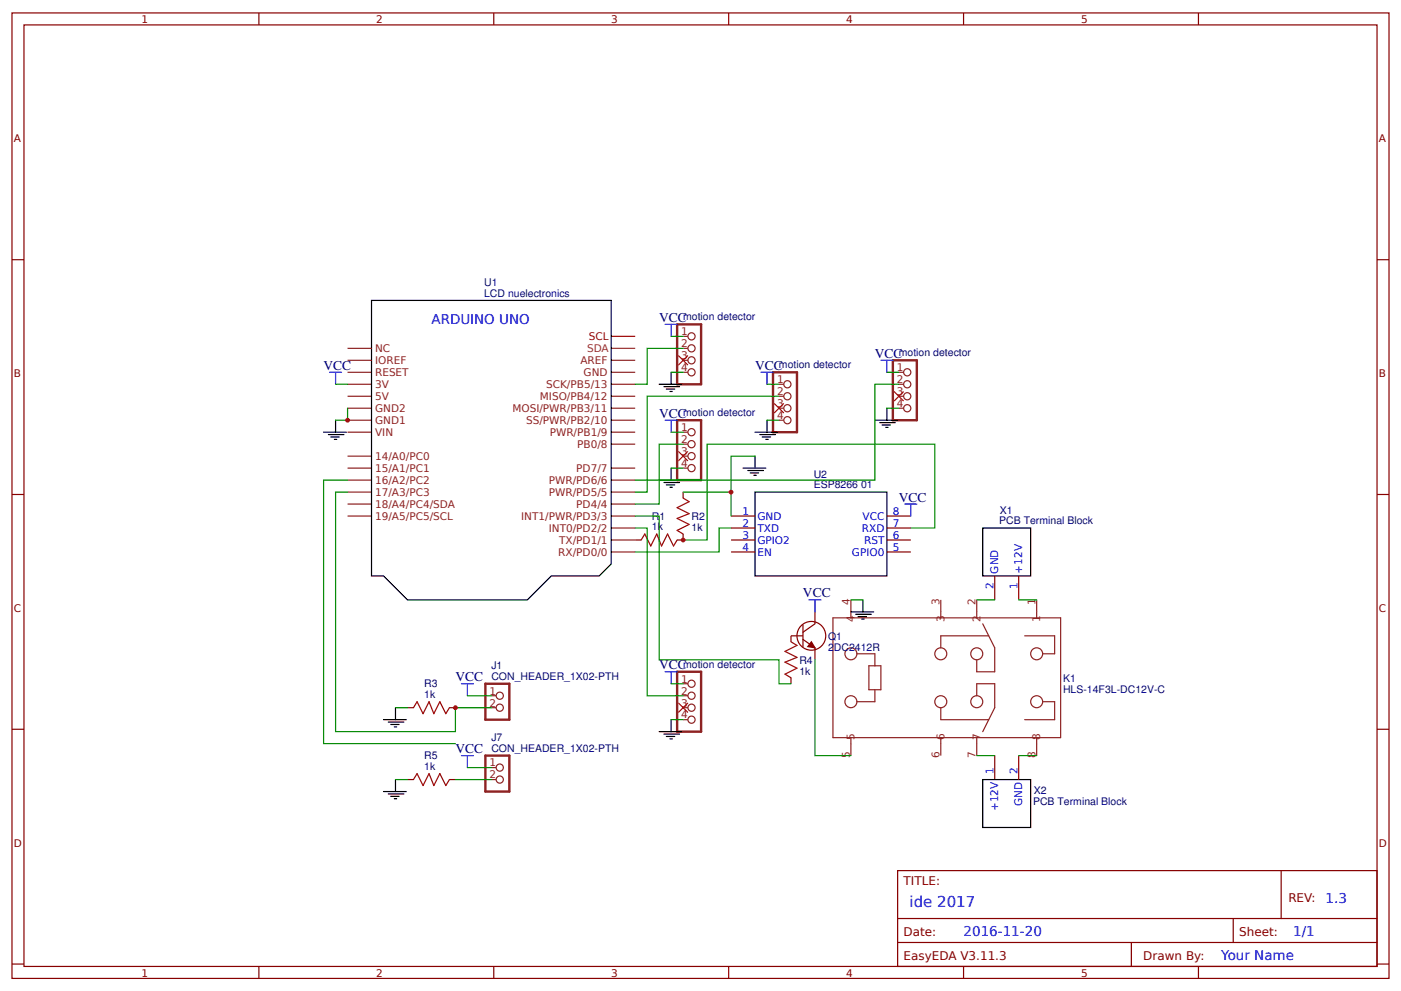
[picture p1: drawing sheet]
<svg xmlns="http://www.w3.org/2000/svg" width="312mm" height="221mm" viewBox="0 0 312 221" stroke-linecap="round" stroke-linejoin="round" font-family="sans-serif">
<g fill="none" stroke="#800" stroke-width=".27">
<path d="M2.7 2.9h306.4v214.9h-306.4zM5.3 5.5h301.1v209.7h-301.1zM57.6 2.9v2.6M109.9 2.9v2.6M162.2 2.9v2.6M214.4 2.9v2.6M266.7 2.9v2.6M2.7 57.8h2.6M306.4 57.8h2.7M2.7 110.1h2.6M152 118.9v1.3h-1.3M152 109.6v1.3"/>
<path d="M162.7 114.9h5.3M162.7 117.6h5.3M197.4 114.9h5.3M197.4 117.6h5.3M306.4 110.1h2.7M141.4 120.2h1.3M162.7 120.2h5.3M162.7 122.9h5.3M197.4 120.2h5.3M197.4 122.9h5.3M2.7 162.4h2.6M306.4 162.4h2.7"/>
<path d="M199.8 193.8h106.6v21.4h-106.6zM285.1 193.8v10.7M2.7 214.6h2.6M57.6 215.2v2.6M109.9 215.2v2.6M162.2 215.2v2.6M199.8 204.5h106.6M199.8 209.8h106.6M214.4 215.2v2.6M251.8 209.8v5.4M266.7 215.2v2.6M274.4 204.5v5.3"/>
<path d="M306.4 214.6h2.7"/>
</g>
<g fill="none" stroke="#8d2323" stroke-width=".27">
<path d="M77.3 77.6h5.4M77.3 96.2h5.4M77.3 93.6h5.4M77.3 90.9h5.4M77.3 88.2h5.4M77.3 85.6h5.4M77.3 82.9h5.4M77.3 80.2h5.4M136 98.9h5.4M136 96.2h5.4M136 93.6h5.4M136 90.9h5.4"/>
<path d="M136 88.2h5.4M136 85.6h5.4M136 82.9h5.4M136 80.2h5.4M77.3 114.9h5.4M77.3 112.2h5.4M77.3 109.6h5.4M77.3 106.9h5.4M77.3 104.2h5.4M77.3 101.6h5.4M136 117.6h5.4M136 114.9h5.4"/>
<path d="M136 112.2h5.4M136 109.6h5.4M136 106.9h5.4M136 104.2h5.4M136 122.9h5.4M136 120.2h5.4"/>
</g>
<path d="M136 77.6h5.4" fill="none" stroke="#933" stroke-width=".27"/>
<path d="M136 74.9h5.4" fill="none" stroke="#900" stroke-width=".27"/>
<path d="M82.7 66.9h53.3v58.7l-2.7 2.6h-10.6l-5.4 5.4h-26.6l-5.4-5.4h-2.6zM72 96.2h5.1M73.1 96.8h3.4M73.6 97.3h1.9M74.4 97.8h.5M74.7 93.6v2.6M165.4 104.2h5M166.4 104.8h3.5M167 105.3h1.8M167.8 105.8h.5M168 109.6h29.4v18.6h-29.4zM168 101.6v2.6" fill="none" stroke="#000" stroke-width=".27"/>
<path d="M152 110.9l1.4 .8-2.7 1.3 2.7 1.4-2.7 1 2.7 1.4-2.7 1.3 1.3 .8M142.7 120.2l.8-1.3 1.3 2.7 1.4-2.7 1 2.7 1.4-2.7 1.3 2.7 .8-1.4" fill="none" stroke="#a00000" stroke-width=".27"/>
<path d="M73.3 82.9h2.7M74.7 82.9v2.7M201.4 112.2h2.6M202.7 112.2v2.7" fill="none" stroke="#00f" stroke-width=".27"/>
<path d="M74.7 85.6h2.6M77.3 90.9v2.7h-2.6M152 109.6h10.7M168 101.6h-5.3v13.3" fill="none" stroke="#080" stroke-width=".27"/>
<circle cx="162.7" cy="109.6" r=".53" fill="#c00"/>
<path d="M202.7 117.6h5.3v-18.7h-50.6v21.3h-5.4" fill="none" stroke="#080" stroke-width=".27"/>
<circle cx="152" cy="120.2" r=".53" fill="#c00"/>
<path d="M77.3 109.6h-2.6v53.3h26.6v-5.3h8M162.7 117.6h-2.7v5.3h-18.6M104 154.9h5.3" fill="none" stroke="#080" stroke-width=".27"/>
<path d="M92 157.6l.8-1.4 1.3 2.7 1.4-2.7 1 2.7 1.4-2.7 1.3 2.7 .8-1.3" fill="none" stroke="#a00000" stroke-width=".27"/>
<path d="M90.7 157.6h1.3M100 157.6h1.3" fill="none" stroke="#800" stroke-width=".27"/>
<path d="M108 152.2h5.3v8h-5.3z" fill="none" stroke="#8d2323" stroke-width=".53"/>
<g fill="none" stroke="#8d2323" stroke-width=".27">
<path d="M109.3 154.9h1.1M109.3 157.6h1.1"/>
<circle cx="111.2" cy="157.6" r=".8"/>
<circle cx="111.2" cy="154.9" r=".8"/>
</g>
<path d="M102.7 152.2h2.6M104 152.2v2.7" fill="none" stroke="#00f" stroke-width=".27"/>
<path d="M88 157.6v2.6M85.3 160.2h5.1M86.4 160.8h3.5M86.9 161.3h1.9M87.7 161.8h.6" fill="none" stroke="#000" stroke-width=".27"/>
<circle cx="101.3" cy="157.6" r=".53" fill="#c00"/>
<path d="M150.7 149.6h5.3v13.3h-5.3z" fill="none" stroke="#8d2323" stroke-width=".53"/>
<g fill="none" stroke="#8d2323" stroke-width=".27">
<path d="M185.4 137.6h50.6v26.6h-50.6zM189.4 133.6v4M209.4 133.6v4M217.4 133.6v4M218.7 138.9l2.7 5.3v5.4h-4v-2.7M230.7 133.6v4M152 152.2h1.1M152 154.9h1.1M152 157.6h1.1M190.7 145.6h4v2.6M193.4 148.2h2.6v5.4h-2.6zM194.7 153.6v2.6h-4"/>
<path d="M209.4 157.6v2.6h10.6M217.4 154.9v-2.7h4v5.4l-2.7 5.3M220 141.6h-10.6v2.6M228 141.6h6.7v4h-2.7M232 156.2h2.7v4h-6.7M152 160.2h1.1M189.4 164.2v4M209.4 164.2v4M217.4 164.2v4M230.7 164.2v4"/>
<circle cx="153.9" cy="157.6" r=".8"/>
<circle cx="153.9" cy="154.9" r=".8"/>
<circle cx="153.9" cy="152.2" r=".8"/>
<circle cx="189.4" cy="145.6" r="1.33"/>
<circle cx="189.4" cy="156.2" r="1.33"/>
<circle cx="209.4" cy="145.6" r="1.33"/>
<circle cx="209.4" cy="156.2" r="1.33"/>
<circle cx="217.4" cy="145.6" r="1.33"/>
<circle cx="217.4" cy="156.2" r="1.33"/>
<circle cx="230.7" cy="145.6" r="1.33"/>
<circle cx="230.7" cy="156.2" r="1.33"/>
<circle cx="153.9" cy="160.2" r=".8"/>
</g>
<path d="M151 156.5l2.1 2.1zM151 158.6l2.1-2.1z" fill="#000" stroke="#f00" stroke-width=".27"/>
<path d="M218.7 117.6h10.7v10.6h-10.7zM189.4 136.2h5M190.4 136.8h3.5M191 137.3h1.8M191.8 137.8h.5M192 133.6v2.6M146.7 162.9h5.1M147.8 163.4h3.4M148.3 164h1.9M149.1 164.5h.5M149.4 160.2v2.7M218.7 173.6h10.7v10.6h-10.7z" fill="none" stroke="#000" stroke-width=".27"/>
<path d="M180 133.6h2.7M181.4 133.6v2.6M148 149.6h2.7M149.4 149.6v2.6" fill="none" stroke="#00f" stroke-width=".27"/>
<path d="M141.4 117.6h2.6v37.3h8M141.4 114.9h5.3v32h26.7v5.3h2.6M189.4 133.6h2.6M217.4 133.6h4M226.7 133.6h4M88 157.6h2.7M181.4 146.9v21.3h8M217.4 168.2h4M226.7 168.2h4" fill="none" stroke="#080" stroke-width=".27"/>
<g fill="none" stroke="#800" stroke-width=".27">
<path d="M178.7 139.2v4.8M181.4 136.2v2.7l-2.7 1.9M221.4 128.2v5.4M226.7 128.2v5.4M176 150.9v1.3M178.7 142.4l2.7 1.8v2.7M178.7 141.6h-2.7v1.3M221.4 168.2v5.4M226.7 168.2v5.4"/>
<circle cx="180.6" cy="141.6" r="3.2"/>
</g>
<path d="M180.6 142.9l.8 1.3-1.6-.2z" fill="#800" stroke="#800" stroke-width=".27"/>
<path d="M176 142.9l1.4 .8-2.7 1.3 2.7 1.4-2.7 1 2.7 1.4-2.7 1.3 1.3 .8" fill="none" stroke="#a00000" stroke-width=".27"/>
<circle cx="77.3" cy="93.6" r=".53" fill="#c00"/>
<g fill="none" stroke="#080" stroke-width=".27">
<path d="M149.4 74.9h2.6M152 77.6h-8v8h-2.6M149.4 96.2h2.6M149.4 82.9h2.6M152 98.9h-5.3v13.3h-5.3M170.7 85.6h2.7M170.7 93.6h2.7M173.4 88.2h-29.4v21.4h-2.6M197.4 82.9h2.6M197.4 90.9h2.6M200 85.6h-5.3v21.3h-53.3M77.3 106.9h-5.3v58.7h29.3"/>
<path d="M149.4 104.2h2.6M149.4 152.2h2.6M88 173.6h2.7M101.3 173.6h8M104 170.9h5.3M149.4 160.2h2.6"/>
</g>
<path d="M150.7 72.2h5.3v13.4h-5.3zM150.7 93.6h5.3v13.3h-5.3zM172 82.9h5.4v13.3h-5.4zM198.7 80.2h5.3v13.4h-5.3zM108 168.2h5.3v8h-5.3z" fill="none" stroke="#8d2323" stroke-width=".53"/>
<g fill="none" stroke="#8d2323" stroke-width=".27">
<path d="M152 74.9h1.1M152 77.6h1.1M152 96.2h1.1M152 98.9h1.1M152 80.2h1.1M152 82.9h1.1M173.4 85.6h1M173.4 88.2h1M173.4 90.9h1M173.4 93.6h1M200 85.6h1.1M200 88.2h1.1"/>
<path d="M200 90.9h1.1M200 82.9h1.1M152 101.6h1.1M152 104.2h1.1M109.3 170.9h1.1M109.3 173.6h1.1"/>
<circle cx="153.9" cy="74.9" r=".8"/>
<circle cx="153.9" cy="77.6" r=".8"/>
<circle cx="153.9" cy="82.9" r=".8"/>
<circle cx="153.9" cy="98.9" r=".8"/>
<circle cx="153.9" cy="80.2" r=".8"/>
<circle cx="153.9" cy="96.2" r=".8"/>
<circle cx="175.2" cy="90.9" r=".8"/>
<circle cx="175.2" cy="88.2" r=".8"/>
<circle cx="175.2" cy="85.6" r=".8"/>
<circle cx="175.2" cy="93.6" r=".8"/>
<circle cx="201.9" cy="82.9" r=".8"/>
<circle cx="201.9" cy="90.9" r=".8"/>
<circle cx="201.9" cy="88.2" r=".8"/>
<circle cx="201.9" cy="85.6" r=".8"/>
<circle cx="153.9" cy="104.2" r=".8"/>
<circle cx="153.9" cy="101.6" r=".8"/>
<circle cx="111.2" cy="170.9" r=".8"/>
<circle cx="111.2" cy="173.6" r=".8"/>
</g>
<g fill="#000" stroke="#f00" stroke-width=".27">
<path d="M151 79.2l2.1 2.1zM153.1 79.2l-2.1 2.1z"/>
<path d="M172.3 89.8l2.1 2.2zM172.3 92l2.1-2.2z"/>
<path d="M199 87.2l2.1 2.1zM201.1 87.2l-2.1 2.1z"/>
<path d="M151 100.5l2.1 2.1zM153.1 100.5l-2.1 2.1z"/>
</g>
<g fill="none" stroke="#000" stroke-width=".27">
<path d="M146.7 85.6h5.1M147.8 86.1h3.4M148.3 86.6h1.9M149.1 87.2h.5M149.4 82.9v2.7M168 96.2h5.1M169.1 96.8h3.5M169.6 97.3h1.9M170.4 97.8h.6M170.7 93.6v2.6M194.7 93.6h5.1M195.8 94.1h3.4"/>
<path d="M196.3 94.6h1.9M197.1 95.2h.5M197.4 90.9v2.7M146.7 106.9h5.1M147.8 107.4h3.4M148.3 108h1.9M149.1 108.5h.5M149.4 104.2v2.7M85.3 176.2h5.1M86.4 176.8h3.5M86.9 177.3h1.9M87.7 177.8h.6"/>
<path d="M88 173.6v2.6"/>
</g>
<path d="M148 72.2h2.7M149.4 72.2v2.7M148 93.6h2.7M149.4 93.6v2.6M169.4 82.9h2.6M170.7 82.9v2.7M196 80.2h2.7M197.4 80.2v2.7M102.7 168.2h2.6M104 168.2v2.7" fill="none" stroke="#00f" stroke-width=".27"/>
<path d="M92 173.6l.8-1.4 1.3 2.7 1.4-2.7 1 2.7 1.4-2.7 1.3 2.7 .8-1.3" fill="none" stroke="#a00000" stroke-width=".27"/>
<path d="M90.7 173.6h1.3M100 173.6h1.3" fill="none" stroke="#800" stroke-width=".27"/>
<text font-size="3.3" fill="#00f" x="202.4" y="201.8">ide 2017</text>
<g font-size="3" fill="#000080">
<text x="146.7" y="71.7">VCC</text>
<text x="72" y="82.4">VCC</text>
<text x="168" y="82.4">VCC</text>
<text x="194.7" y="79.7">VCC</text>
<text x="146.7" y="93">VCC</text>
<text x="200" y="111.7">VCC</text>
<text x="178.7" y="133">VCC</text>
<text x="146.7" y="149">VCC</text>
<text x="101.3" y="151.7">VCC</text>
<text x="101.3" y="167.7">VCC</text>
</g>
<g font-size="3" fill="#00f">
<text x="96" y="72.2">ARDUINO UNO</text>
<text x="295" y="201">1.3</text>
<text x="214.4" y="208.5">2016-11-20</text>
<text x="287.8" y="208.5">1/1</text>
<text x="271.8" y="213.8">Your Name</text>
</g>
<g font-size="2.7" fill="#800">
<text x="201.1" y="197">TITLE:</text>
<text x="286.7" y="200.8">REV:</text>
<text x="201.1" y="208.5">Date:</text>
<text x="275.8" y="208.5">Sheet:</text>
<text x="201.1" y="213.8">EasyEDA V3.11.3</text>
<text x="254.4" y="213.8">Drawn By:</text>
</g>
<g font-size="2.3" fill="#800">
<text x="31.5" y="5.1">1</text>
<text x="83.7" y="5.1">2</text>
<text x="136" y="5.1">3</text>
<text x="188.3" y="5.1">4</text>
<text x="240.6" y="5.1">5</text>
<text x="3.1" y="31.7">A</text>
<text x="306.8" y="31.7">A</text>
<text x="3.1" y="84">B</text>
<text x="306.8" y="84">B</text>
<text x="3.1" y="136.2">C</text>
<text x="306.8" y="136.2">C</text>
<text x="3.1" y="188.5">D</text>
<text x="306.8" y="188.5">D</text>
<text x="31.5" y="217.4">1</text>
<text x="83.7" y="217.4">2</text>
<text x="136" y="217.4">3</text>
<text x="188.3" y="217.4">4</text>
<text x="240.6" y="217.4">5</text>
</g>
<g font-size="2.3" fill="#000080">
<text x="107.7" y="63.7">U1</text>
<text x="107.7" y="66.1">LCD nuelectronics</text>
<text x="152" y="71.3">motion detector</text>
<text x="173.4" y="82">motion detector</text>
<text x="200" y="79.3">motion detector</text>
<text x="152" y="92.7">motion detector</text>
<text x="181.1" y="106.4">U2</text>
<text x="181.1" y="108.8">ESP8266 01</text>
<text x="145.1" y="118.1">1k</text>
<text x="145.1" y="115.7">R1</text>
<text x="153.9" y="118.2">1k</text>
<text x="153.9" y="115.8">R2</text>
<text x="222.4" y="116.8">PCB Terminal Block</text>
<text x="222.5" y="114.4">X1</text>
<text x="184.3" y="142.5">Q1</text>
<text x="109.3" y="148.9">J1</text>
<text x="152" y="148.7">motion detector</text>
<text x="177.9" y="147.8">R4</text>
<text x="184.3" y="144.9">2DC2412R</text>
<text x="94.4" y="155.4">1k</text>
<text x="94.4" y="153">R3</text>
<text x="109.3" y="151.3">CON_HEADER_1X02-PTH</text>
<text x="177.9" y="150.2">1k</text>
<text x="236.6" y="154.2">HLS-14F3L-DC12V-C</text>
<text x="236.6" y="151.8">K1</text>
<text x="109.3" y="167.3">CON_HEADER_1X02-PTH</text>
<text x="109.3" y="164.9">J7</text>
<text x="94.4" y="171.4">1k</text>
<text x="94.4" y="169">R5</text>
<text x="229.9" y="179.3">PCB Terminal Block</text>
<text x="230.1" y="176.9">X2</text>
</g>
<text font-size="2.3" fill="#900" x="131.1" y="75.7">SCL</text>
<g font-size="2.3" fill="#8d2323">
<text x="151.6" y="74.6">1</text>
<text x="151.6" y="77.3">2</text>
<text x="83.5" y="83.7">RESET</text>
<text x="83.5" y="81">IOREF</text>
<text x="83.5" y="78.4">NC</text>
<text x="129.2" y="81">AREF</text>
<text x="129.9" y="83.7">GND</text>
<text x="151.6" y="80">3</text>
<text x="151.6" y="82.6">4</text>
<text x="199.6" y="82.6">1</text>
<text x="83.5" y="89">5V</text>
<text x="83.5" y="86.4">3V</text>
<text x="120.2" y="89">MISO/PB4/12</text>
<text x="121.5" y="86.4">SCK/PB5/13</text>
<text x="172.9" y="85.3">1</text>
<text x="172.9" y="88">2</text>
<text x="199.6" y="85.3">2</text>
<text x="199.6" y="88">3</text>
<text x="83.5" y="94.4">GND1</text>
<text x="83.5" y="91.7">GND2</text>
<text x="114" y="91.7">MOSI/PWR/PB3/11</text>
<text x="117.1" y="94.4">SS/PWR/PB2/10</text>
<text x="151.6" y="96">1</text>
<text x="172.9" y="90.6">3</text>
<text x="172.9" y="93.3">4</text>
<text x="199.6" y="90.6">4</text>
<text x="83.5" y="97">VIN</text>
<text x="122.3" y="97">PWR/PB1/9</text>
<text x="128.4" y="99.7">PB0/8</text>
<text x="151.6" y="98.6">2</text>
<text x="151.6" y="101.3">3</text>
<text x="83.5" y="107.7">16/A2/PC2</text>
<text x="83.5" y="105">15/A1/PC1</text>
<text x="83.5" y="102.4">14/A0/PC0</text>
<text x="122.1" y="107.7">PWR/PD6/6</text>
<text x="128.3" y="105">PD7/7</text>
<text x="151.6" y="104">4</text>
<text x="83.5" y="113">18/A4/PC4/SDA</text>
<text x="83.5" y="110.4">17/A3/PC3</text>
<text x="122.1" y="110.4">PWR/PD5/5</text>
<text x="128.3" y="113">PD4/4</text>
<text x="83.5" y="115.7">19/A5/PC5/SCL</text>
<text x="116" y="115.7">INT1/PWR/PD3/3</text>
<text x="122.1" y="118.4">INT0/PD2/2</text>
<text x="124.2" y="123.7">RX/PD0/0</text>
<text x="124.4" y="121">TX/PD1/1</text>
<text x="189.1" y="134.6" transform="rotate(-90 189.1 134.6)">4</text>
<text x="209.1" y="134.6" transform="rotate(-90 209.1 134.6)">3</text>
<text x="217.1" y="134.6" transform="rotate(-90 217.1 134.6)">2</text>
<text x="230.4" y="134.6" transform="rotate(-90 230.4 134.6)">1</text>
<text x="190.2" y="138.5" transform="rotate(-90 190.2 138.5)">4</text>
<text x="210.2" y="138.5" transform="rotate(-90 210.2 138.5)">3</text>
<text x="218.2" y="138.5" transform="rotate(-90 218.2 138.5)">2</text>
<text x="231.5" y="138.5" transform="rotate(-90 231.5 138.5)">1</text>
<text x="108.9" y="154.6">1</text>
<text x="151.6" y="152">1</text>
<text x="151.6" y="154.6">2</text>
<text x="108.9" y="157.3">2</text>
<text x="151.6" y="157.3">3</text>
<text x="151.6" y="160">4</text>
<text x="190.2" y="164.8" transform="rotate(-90 190.2 164.8)">5</text>
<text x="210.2" y="164.8" transform="rotate(-90 210.2 164.8)">6</text>
<text x="218.2" y="164.8" transform="rotate(-90 218.2 164.8)">7</text>
<text x="231.5" y="164.8" transform="rotate(-90 231.5 164.8)">8</text>
<text x="108.9" y="170.6">1</text>
<text x="108.9" y="173.3">2</text>
<text x="189.1" y="168.7" transform="rotate(-90 189.1 168.7)">5</text>
<text x="209.1" y="168.7" transform="rotate(-90 209.1 168.7)">6</text>
<text x="217.1" y="168.7" transform="rotate(-90 217.1 168.7)">7</text>
<text x="230.4" y="168.7" transform="rotate(-90 230.4 168.7)">8</text>
</g>
<text font-size="2.3" fill="#933" x="130.7" y="78.4">SDA</text>
<g font-size="2.3" fill="#00f">
<text x="165.2" y="114.6">1</text>
<text x="165.2" y="120">3</text>
<text x="165.2" y="117.3">2</text>
<text x="168.6" y="115.7">GND</text>
<text x="168.6" y="118.4">TXD</text>
<text x="191.8" y="118.4">RXD</text>
<text x="192" y="115.7">VCC</text>
<text x="198.7" y="120">6</text>
<text x="198.7" y="114.6">8</text>
<text x="198.7" y="117.3">7</text>
<text x="165.2" y="122.6">4</text>
<text x="168.6" y="123.7">EN</text>
<text x="168.6" y="121">GPIO2</text>
<text x="189.6" y="123.7">GPIO0</text>
<text x="192.3" y="121">RST</text>
<text x="198.7" y="122.6">5</text>
<text x="221.1" y="131" transform="rotate(-90 221.1 131)">2</text>
<text x="222.2" y="127.7" transform="rotate(-90 222.2 127.7)">GND</text>
<text x="226.4" y="131" transform="rotate(-90 226.4 131)">1</text>
<text x="227.5" y="127.7" transform="rotate(-90 227.5 127.7)">+12V</text>
<text x="221.1" y="172.2" transform="rotate(-90 221.1 172.2)">1</text>
<text x="226.4" y="172.2" transform="rotate(-90 226.4 172.2)">2</text>
<text x="227.5" y="179.5" transform="rotate(-90 227.5 179.5)">GND</text>
<text x="222.2" y="180.6" transform="rotate(-90 222.2 180.6)">+12V</text>
</g>
</svg>
